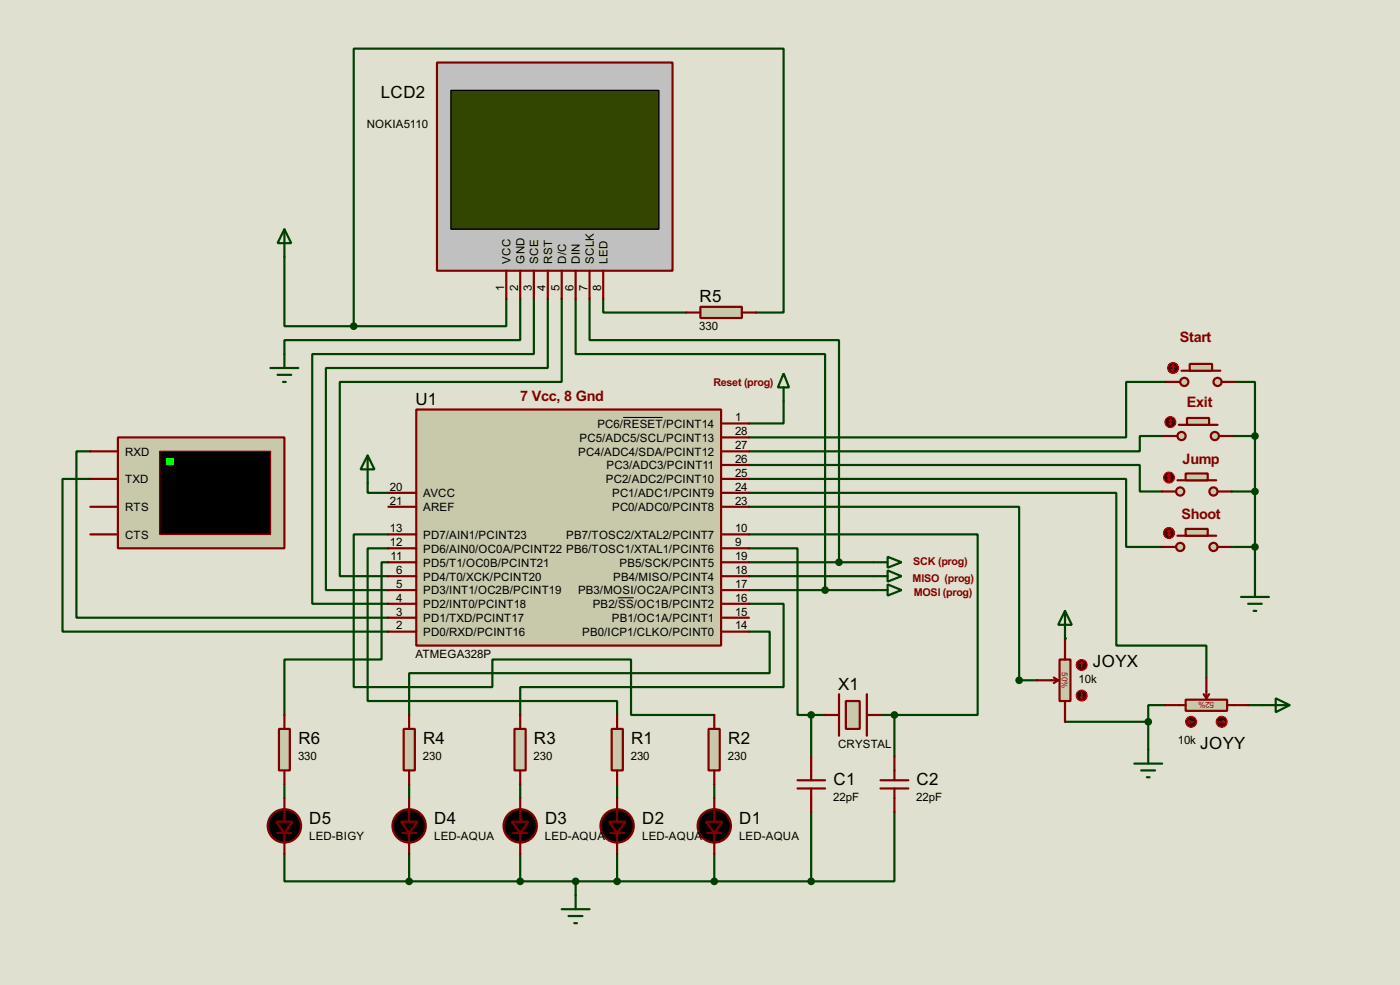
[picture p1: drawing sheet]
<svg xmlns="http://www.w3.org/2000/svg" width="256mm" height="180mm" viewBox="0 0 256 180" stroke-linecap="round" stroke-linejoin="round" font-family="sans-serif">
<path d="M0 0h256.5v180.3h-256.5z" fill="#e0e0d0"/>
<g fill="none" stroke="#004000" stroke-width=".4">
<path d="M143.6 73.5v4h-6.4M213.2 79.8h-4.4v2.8h-71.6M213.7 69.9h-7.4v10.2h-69.1M225.9 79.8h4M226.4 69.9h3.5v9.9M229.9 79.8v26.9M16.6 82.6h-2.6v30.5h57.2M16.6 87.7h-5.1v27.9h59.7M67.4 88.4v1.8h3.8M137.2 85.1h71.6v4.9h4.1M137.2 87.7h69.1v12.4h6.6M225.6 90h4.3"/>
<path d="M137.2 110.5h6.4v15.3h-48.3v5.1M137.2 115.6h3.8v7.6h-66v7.7M137.2 105.5h22.9M225.6 100.1h4.3"/>
</g>
<circle cx="195.1" cy="116.9" r=".2" fill="#004000"/>
<g fill="none" stroke="#004000" stroke-width=".4">
<path d="M52.1 47v12.7h12.7M92.8 54.7v5h-28M95.3 54.7v7.6h-43.2v2.5M97.8 54.7v10.1h-40.6v45.7h14M100.4 54.7v12.7h-40.7v40.6h11.5M102.9 54.7v15.2h-40.6v35.6h8.9M105.5 54.7v10.1h45.7v43.2M108 54.7v7.6h45.7v40.6M110.5 54.7v2.5h15.3M138.5 57.2h5.1v-48.3h-78.8v50.8M71.2 97.8h-6.4v28h25.4v-5.1h25.4v10.2h15.3M137.2 90.2h67.3v28h16.5v5.8"/>
<path d="M137.2 92.8h49.5v31.7h3.3M137.2 97.8h41.9v33.1h-15.2M71.2 100.4h-3.8v27.9h45.7v2.6M71.2 102.9h-1.3v17.8h-17.8v10.2M137.2 100.4h8.9v30.5h2.5M137.2 108h22.9M137.2 102.9h22.9M148.6 130.9h2.6M148.6 130.9v7.6M161.3 130.9h2.6M163.9 130.9v7.6M195.1 132.1h15.3"/>
<path d="M210.4 132.1v5.1M213.4 129.1h-3v3M228.7 129.1h2.5M52.1 156.3v5h22.9M52.1 143.6v2.5M75 143.6v2.5M75 156.3v5M95.3 143.6v2.5M95.3 156.3v5M113.1 143.6v2.5M113.1 156.3v5M130.9 143.6v2.5"/>
<path d="M130.9 156.3v5M148.6 148.6v12.7M163.9 148.6v12.7h-15.3M75 161.3h73.6M105.5 161.3v2.6"/>
</g>
<path d="M76.3 75h55.8v43.2h-55.8z" fill="#c8c8aa" stroke="#800000" stroke-width=".4"/>
<g fill="none" stroke="#800000" stroke-width=".4">
<path d="M132.1 77.5h5.1M71.2 97.8h5.1M71.2 90.2h5.1M71.2 92.8h5.1M132.1 97.8h5.1M132.1 80.1h5.1M132.1 82.6h5.1M132.1 85.1h5.1M132.1 87.7h5.1M132.1 90.2h5.1M132.1 92.8h5.1M71.2 115.6h5.1"/>
<path d="M71.2 113.1h5.1M71.2 108h5.1M71.2 110.5h5.1M71.2 100.4h5.1M71.2 102.9h5.1M71.2 105.5h5.1M132.1 115.6h5.1M132.1 113.1h5.1M132.1 108h5.1M132.1 110.5h5.1M132.1 100.4h5.1M132.1 102.9h5.1"/>
<path d="M132.1 105.5h5.1"/>
</g>
<path d="M114.2 76.4h7.2M113.2 109.4h2.9" fill="none" stroke="#000" stroke-width=".18"/>
<path d="M143.6 68.4l1 2.5h-2.1zM143.6 70.9v2.6M67.4 83.4l1.2 2.5h-2.5zM67.4 83.4v5M160.1 105.5h2.5M160.1 102.9h2.5M160.1 108h2.5M162.6 104.4l2.6 1.1-2.6 1zM162.6 101.9l2.6 1-2.6 1zM162.6 107l2.6 1-2.6 1z" fill="none" stroke="#004000" stroke-width=".4"/>
<g fill="#c8c8aa" stroke="#800000" stroke-width=".4">
<circle cx="216.4" cy="79.8" r=".75"/>
<circle cx="222.5" cy="79.8" r=".75"/>
</g>
<path d="M216 77.8h7.1" fill="none" stroke="#800000" stroke-width=".4"/>
<path d="M217.5 76.5h4v1.3h-4z" fill="#c8c8aa" stroke="#800000" stroke-width=".4"/>
<path d="M213.2 79.8h2.5M223.3 79.8h2.6" fill="none" stroke="#800000" stroke-width=".4"/>
<circle cx="214.4" cy="77.3" r="1" fill="#400000" stroke="#f00" stroke-width=".2"/>
<path d="M214.2 77.5l.2 .3M214.4 76.8v1M214.4 76.8l.3 .2M214.4 76.8l-.2 .2M214.7 77.5l-.3 .3" fill="none" stroke="#f00" stroke-width=".2"/>
<g fill="#c8c8aa" stroke="#800000" stroke-width=".4">
<circle cx="216.2" cy="90" r=".75"/>
<circle cx="222.3" cy="90" r=".75"/>
</g>
<path d="M215.7 87.9h7.1" fill="none" stroke="#800000" stroke-width=".4"/>
<path d="M217.2 86.7h4.1v1.2h-4.1z" fill="#c8c8aa" stroke="#800000" stroke-width=".4"/>
<path d="M212.9 90h2.5M223.1 90h2.5" fill="none" stroke="#800000" stroke-width=".4"/>
<circle cx="214.1" cy="87.4" r="1" fill="#400000" stroke="#f00" stroke-width=".2"/>
<path d="M213.9 87.7l.3 .2M214.2 86.9v1M214.2 86.9l.2 .3M214.2 86.9l-.3 .3M214.4 87.7l-.2 .2" fill="none" stroke="#f00" stroke-width=".2"/>
<path d="M227.4 109.3h5.1M228.7 110.5h2.5M229.7 111.8h.5M229.9 106.7v2.6" fill="none" stroke="#004000" stroke-width=".4"/>
<g fill="#c8c8aa" stroke="#800000" stroke-width=".4">
<circle cx="216.9" cy="69.9" r=".75"/>
<circle cx="223" cy="69.9" r=".75"/>
</g>
<path d="M216.5 67.9h7.1" fill="none" stroke="#800000" stroke-width=".4"/>
<path d="M218 66.6h4.1v1.3h-4.1z" fill="#c8c8aa" stroke="#800000" stroke-width=".4"/>
<path d="M213.7 69.9h2.5M223.8 69.9h2.6" fill="none" stroke="#800000" stroke-width=".4"/>
<circle cx="214.9" cy="67.4" r="1" fill="#400000" stroke="#f00" stroke-width=".2"/>
<path d="M214.7 67.6l.2 .3M214.9 66.9v1M214.9 66.9l.3 .2M214.9 66.9l-.2 .2M215.2 67.6l-.3 .3" fill="none" stroke="#f00" stroke-width=".2"/>
<circle cx="229.9" cy="79.8" r=".5" fill="#004000" stroke="#004000" stroke-width=".4"/>
<g fill="#c8c8aa" stroke="#800000" stroke-width=".4">
<circle cx="216.2" cy="100.1" r=".75"/>
<circle cx="222.3" cy="100.1" r=".75"/>
</g>
<path d="M215.7 98.1h7.1" fill="none" stroke="#800000" stroke-width=".4"/>
<path d="M217.2 96.8h4.1v1.3h-4.1z" fill="#c8c8aa" stroke="#800000" stroke-width=".4"/>
<path d="M212.9 100.1h2.5M223.1 100.1h2.5" fill="none" stroke="#800000" stroke-width=".4"/>
<circle cx="214.1" cy="97.6" r="1" fill="#400000" stroke="#f00" stroke-width=".2"/>
<path d="M213.9 97.8l.3 .3M214.2 97.1v1M214.2 97.1l.2 .2M214.2 97.1l-.3 .2M214.4 97.8l-.2 .3" fill="none" stroke="#f00" stroke-width=".2"/>
<g fill="#004000" stroke="#004000" stroke-width=".4">
<circle cx="229.9" cy="90" r=".5"/>
<circle cx="229.9" cy="100.1" r=".5"/>
</g>
<path d="M112.1 133.4h2v7.6h-2z" fill="#c8c8aa" stroke="#800000" stroke-width=".4"/>
<path d="M113.1 130.9v2.5M113.1 141v2.6" fill="none" stroke="#800000" stroke-width=".4"/>
<path d="M21.6 80.1h30.5v20.3h-30.5z" fill="#c8c8aa" stroke="#800000" stroke-width=".4"/>
<path d="M29.3 82.6h20.3v15.2h-20.3z" fill="#000" stroke="#800000" stroke-width=".25"/>
<path d="M30.5 83.9h1.3v1.2h-1.3z" fill="#0f0"/>
<path d="M16.6 82.6h5M16.6 92.8h5M16.6 87.7h5M16.6 97.8h5" fill="none" stroke="#800000" stroke-width=".4"/>
<path d="M129.8 133.4h2.1v7.6h-2.1z" fill="#c8c8aa" stroke="#800000" stroke-width=".4"/>
<path d="M130.9 130.9v2.5M130.9 141v2.6" fill="none" stroke="#800000" stroke-width=".4"/>
<path d="M94.3 133.4h2v7.6h-2z" fill="#c8c8aa" stroke="#800000" stroke-width=".4"/>
<path d="M95.3 130.9v2.5M95.3 141v2.6" fill="none" stroke="#800000" stroke-width=".4"/>
<path d="M74 133.4h2v7.6h-2z" fill="#c8c8aa" stroke="#800000" stroke-width=".4"/>
<path d="M75 130.9v2.5M75 141v2.6" fill="none" stroke="#800000" stroke-width=".4"/>
<path d="M102.9 166.4h5.1M104.2 167.7h2.5M105.2 169h.5M105.5 163.9v2.5" fill="none" stroke="#004000" stroke-width=".4"/>
<path d="M194.1 120.7h2v7.6h-2z" fill="#c8c8aa" stroke="#800000" stroke-width=".4"/>
<path d="M195.1 116.9v3.8M190 124.5h3.9M193.1 124l.8 .5M193.9 124.5l-.8 .5M195.1 128.3v3.8" fill="none" stroke="#800000" stroke-width=".4"/>
<circle cx="198.1" cy="121.7" r="1" fill="#400000" stroke="#f00" stroke-width=".2"/>
<path d="M198.2 121.2l.2 .3M198.2 121.2l-.3 .3M198.2 121.2v1" fill="none" stroke="#f00" stroke-width=".2"/>
<circle cx="198.1" cy="127.3" r="1" fill="#400000" stroke="#f00" stroke-width=".2"/>
<path d="M197.9 127.6l.3 .2M198.2 126.8v1M198.4 127.6l-.2 .2" fill="none" stroke="#f00" stroke-width=".2"/>
<path d="M195.1 111.8l1.3 2.6h-2.5zM195.1 111.8v5.1M207.8 139.8h5.1M210.4 137.2v2.6M209.1 141h2.5M210.1 142.3h.5" fill="none" stroke="#004000" stroke-width=".4"/>
<path d="M217.2 128.1h7.6v2h-7.6z" fill="#c8c8aa" stroke="#800000" stroke-width=".4"/>
<path d="M213.4 129.1h3.8M220.5 127.1l.5 .7M221 124v3.8M221.5 127.1l-.5 .7M224.8 129.1h3.9" fill="none" stroke="#800000" stroke-width=".4"/>
<circle cx="223.8" cy="132.1" r="1" fill="#400000" stroke="#f00" stroke-width=".2"/>
<path d="M223.3 132.1h1M224.1 131.9l.2 .2M224.3 132.1l-.2 .3" fill="none" stroke="#f00" stroke-width=".2"/>
<circle cx="218.2" cy="132.1" r="1" fill="#400000" stroke="#f00" stroke-width=".2"/>
<path d="M217.7 132.1l.3 .3M217.7 132.1h1M218 131.9l-.3 .2" fill="none" stroke="#f00" stroke-width=".2"/>
<path d="M231.2 129.1h5.1M233.7 127.8l2.6 1.3-2.6 1.3z" fill="none" stroke="#004000" stroke-width=".4"/>
<g fill="#004000" stroke="#004000" stroke-width=".4">
<circle cx="210.3" cy="132.1" r=".5"/>
<circle cx="105.4" cy="161.3" r=".5"/>
<circle cx="95.3" cy="161.3" r=".5"/>
<circle cx="113" cy="161.3" r=".5"/>
<circle cx="130.8" cy="161.3" r=".5"/>
<circle cx="186.7" cy="124.5" r=".5"/>
</g>
<g fill="#000" stroke="#800000" stroke-width=".4">
<path d="M73.5 150.4h3l-1.5 2.1zM93.8 150.4h3l-1.5 2.1zM111.6 150.4h3l-1.5 2.1zM129.3 150.4h3.1l-1.5 2.1z"/>
<circle cx="74.9" cy="151.2" r="3.1"/>
<circle cx="95.3" cy="151.2" r="3.1"/>
<circle cx="113" cy="151.2" r="3.1"/>
<circle cx="130.8" cy="151.2" r="3.1"/>
</g>
<path d="M73.7 152.5h2.6M75 146.1v4.3M75 152.5v3.8M94 152.5h2.6M95.3 146.1v4.3M95.3 152.5v3.8M111.8 152.5h2.6M113.1 146.1v4.3M113.1 152.5v3.8M129.6 152.5h2.5M130.9 146.1v4.3M130.9 152.5v3.8" fill="none" stroke="#800000" stroke-width=".4"/>
<path d="M80.1 11.5h43.1v38.1h-43.1z" fill="#c0c0c0" stroke="#800000" stroke-width=".4"/>
<path d="M82.6 16.6h38.1v25.4h-38.1z" fill="#324600" stroke="#000" stroke-width=".25"/>
<path d="M92.8 49.6v5.1M95.3 49.6v5.1M97.8 49.6v5.1M100.4 49.6v5.1M102.9 49.6v5.1M105.5 49.6v5.1M108 49.6v5.1M110.5 49.6v5.1" fill="none" stroke="#800000" stroke-width=".4"/>
<path d="M52.1 42l1.3 2.5h-2.5zM52.1 42v5M49.6 67.4h5.1M50.9 68.6h2.5M51.9 69.9h.5M52.1 64.8v2.6" fill="none" stroke="#004000" stroke-width=".4"/>
<g fill="#004000" stroke="#004000" stroke-width=".4">
<circle cx="151.1" cy="108" r=".5"/>
<circle cx="153.7" cy="102.9" r=".5"/>
</g>
<path d="M128.3 56.2h7.6v2h-7.6z" fill="#c8c8aa" stroke="#800000" stroke-width=".4"/>
<path d="M125.8 57.2h2.5M135.9 57.2h2.6M153.7 127.1v7.6M158.8 127.1v7.6" fill="none" stroke="#800000" stroke-width=".4"/>
<circle cx="64.8" cy="59.7" r=".5" fill="#004000" stroke="#004000" stroke-width=".4"/>
<path d="M155 128.3h2.5v5.1h-2.5z" fill="#c8c8aa" stroke="#800000" stroke-width=".4"/>
<g fill="none" stroke="#800000" stroke-width=".4">
<path d="M148.6 138.5v4.3M151.2 130.9h2.5M158.8 130.9h2.5M163.9 138.5v4.3M50.9 152.5h2.5M52.1 146.1v4.3M52.1 152.5v3.8M146.1 144.3h5.1M146.1 142.8h5.1M148.6 144.3v4.3M161.3 144.3h5.1M161.3 142.8h5.1"/>
<path d="M163.9 144.3v4.3"/>
</g>
<g fill="#004000" stroke="#004000" stroke-width=".4">
<circle cx="148.6" cy="130.9" r=".5"/>
<circle cx="163.8" cy="130.9" r=".5"/>
<circle cx="148.6" cy="161.3" r=".5"/>
<circle cx="74.9" cy="161.3" r=".5"/>
</g>
<g fill="#000" stroke="#800000" stroke-width=".4">
<path d="M50.6 150.4h3l-1.5 2.1z"/>
<circle cx="52.1" cy="151.2" r="3.1"/>
</g>
<path d="M51.1 133.4h2v7.6h-2z" fill="#c8c8aa" stroke="#800000" stroke-width=".4"/>
<path d="M52.1 130.9v2.5M52.1 141v2.6" fill="none" stroke="#800000" stroke-width=".4"/>
<g font-size="3.5">
<text x="69.8" y="18">LCD2</text>
<text x="128.2" y="55.4">R5</text>
<text x="76.1" y="74.1">U1</text>
<text x="200.2" y="122.1">JOYX</text>
<text x="153.6" y="126.3">X1</text>
<text x="54.7" y="136.1">R6</text>
<text x="77.5" y="136.1">R4</text>
<text x="97.8" y="136.1">R3</text>
<text x="115.6" y="136.1">R1</text>
<text x="133.4" y="136.1">R2</text>
<text x="219.9" y="137">JOYY</text>
<text x="152.7" y="143.7">C1</text>
<text x="167.9" y="143.7">C2</text>
<text x="56.7" y="150.8">D5</text>
<text x="79.6" y="150.8">D4</text>
<text x="99.9" y="150.8">D3</text>
<text x="117.7" y="150.8">D2</text>
<text x="135.4" y="150.8">D1</text>
</g>
<g font-size="3" fill="#800000">
<text x="216.1" y="62.5">Start</text>
<text x="95.3" y="73.4">7 Vcc, 8 Gnd</text>
<text x="217.4" y="74.4">Exit</text>
<text x="216.6" y="84.9">Jump</text>
<text x="216.4" y="95">Shoot</text>
</g>
<g font-size="2.4">
<text x="67.2" y="23.4">NOKIA5110</text>
<text x="92.4" y="53.3" transform="rotate(-90 92.4 53.3)">1</text>
<text x="93.5" y="48.3" transform="rotate(-90 93.5 48.3)">VCC</text>
<text x="94.9" y="53.3" transform="rotate(-90 94.9 53.3)">2</text>
<text x="96.1" y="48.3" transform="rotate(-90 96.1 48.3)">GND</text>
<text x="97.4" y="53.3" transform="rotate(-90 97.4 53.3)">3</text>
<text x="98.6" y="48.3" transform="rotate(-90 98.6 48.3)">SCE</text>
<text x="100" y="53.3" transform="rotate(-90 100 53.3)">4</text>
<text x="101.2" y="48.3" transform="rotate(-90 101.2 48.3)">RST</text>
<text x="102.5" y="53.3" transform="rotate(-90 102.5 53.3)">5</text>
<text x="103.7" y="48.3" transform="rotate(-90 103.7 48.3)">D/C</text>
<text x="105.1" y="53.3" transform="rotate(-90 105.1 53.3)">6</text>
<text x="106.3" y="48.3" transform="rotate(-90 106.3 48.3)">DIN</text>
<text x="107.6" y="53.3" transform="rotate(-90 107.6 53.3)">7</text>
<text x="108.8" y="48.3" transform="rotate(-90 108.8 48.3)">SCLK</text>
<text x="110.1" y="53.3" transform="rotate(-90 110.1 53.3)">8</text>
<text x="111.3" y="48.3" transform="rotate(-90 111.3 48.3)">LED</text>
<text x="128.1" y="60.4">330</text>
<text x="134.7" y="77.1">1</text>
<text x="22.9" y="83.4">RXD</text>
<text x="105.9" y="83.4">PC4/ADC4/SDA/PCINT12</text>
<text x="106.2" y="80.8">PC5/ADC5/SCL/PCINT13</text>
<text x="109.4" y="78.3">PC6/RESET/PCINT14</text>
<text x="134.7" y="79.7">28</text>
<text x="134.7" y="82.2">27</text>
<text x="22.9" y="88.5">TXD</text>
<text x="71.4" y="89.8">20</text>
<text x="111" y="88.5">PC2/ADC2/PCINT10</text>
<text x="111.1" y="85.9">PC3/ADC3/PCINT11</text>
<text x="134.7" y="84.7">26</text>
<text x="134.7" y="87.3">25</text>
<text x="134.7" y="89.8">24</text>
<text x="22.9" y="93.6">RTS</text>
<text x="71.4" y="92.4">21</text>
<text x="77.5" y="91">AVCC</text>
<text x="77.5" y="93.6">AREF</text>
<text x="112.1" y="91">PC1/ADC1/PCINT9</text>
<text x="112.1" y="93.6">PC0/ADC0/PCINT8</text>
<text x="134.7" y="92.4">23</text>
<text x="22.9" y="98.6">CTS</text>
<text x="71.4" y="100">12</text>
<text x="71.4" y="97.4">13</text>
<text x="77.5" y="101.2">PD6/AIN0/OC0A/PCINT22 PB6/TOSC1/XTAL1/PCINT6</text>
<text x="77.5" y="98.6">PD7/AIN1/PCINT23</text>
<text x="103.7" y="98.6">PB7/TOSC2/XTAL2/PCINT7</text>
<text x="134.7" y="97.4">10</text>
<text x="134.7" y="100">9</text>
<text x="71.6" y="102.5">11</text>
<text x="72.6" y="105.1">6</text>
<text x="72.6" y="107.6">5</text>
<text x="77.5" y="103.7">PD5/T1/OC0B/PCINT21</text>
<text x="77.5" y="106.3">PD4/T0/XCK/PCINT20</text>
<text x="112.3" y="106.3">PB4/MISO/PCINT4</text>
<text x="113.5" y="103.7">PB5/SCK/PCINT5</text>
<text x="134.7" y="107.6">17</text>
<text x="134.7" y="105.1">18</text>
<text x="134.7" y="102.5">19</text>
<text x="72.6" y="110.1">4</text>
<text x="72.6" y="112.7">3</text>
<text x="77.5" y="108.8">PD3/INT1/OC2B/PCINT19</text>
<text x="77.5" y="111.3">PD2/INT0/PCINT18</text>
<text x="77.5" y="113.9">PD1/TXD/PCINT17</text>
<text x="105.9" y="108.8">PB3/MOSI/OC2A/PCINT3</text>
<text x="108.6" y="111.3">PB2/SS/OC1B/PCINT2</text>
<text x="112.1" y="113.9">PB1/OC1A/PCINT1</text>
<text x="134.7" y="112.7">15</text>
<text x="134.7" y="110.1">16</text>
<text x="72.6" y="115.2">2</text>
<text x="77.5" y="116.4">PD0/RXD/PCINT16</text>
<text x="106.6" y="116.4">PB0/ICP1/CLKO/PCINT0</text>
<text x="134.7" y="115.2">14</text>
<text x="76.1" y="120.4">ATMEGA328P</text>
<text x="197.6" y="125">10k</text>
<text x="153.5" y="136.9">CRYSTAL</text>
<text x="215.8" y="136.1">10k</text>
<text x="54.6" y="139">330</text>
<text x="77.5" y="139">230</text>
<text x="97.8" y="139">230</text>
<text x="115.6" y="139">230</text>
<text x="133.4" y="139">230</text>
<text x="152.7" y="146.6">22pF</text>
<text x="167.9" y="146.6">22pF</text>
<text x="56.6" y="153.7">LED-BIGY</text>
<text x="79.5" y="153.7">LED-AQUA</text>
<text x="99.8" y="153.7">LED-AQUA</text>
<text x="117.6" y="153.7">LED-AQUA</text>
<text x="135.4" y="153.7">LED-AQUA</text>
</g>
<g font-size="2.2" fill="#800000">
<text x="130.7" y="70.7">Reset (prog)</text>
<text x="167.2" y="106.5">MISO (prog)</text>
<text x="167.3" y="103.4">SCK (prog)</text>
<text x="167.4" y="109">MOSI (prog)</text>
</g>
<g font-size="1.7" fill="#c00000">
<text x="194.5" y="123.1" transform="rotate(90 194.5 123.1)">50%</text>
<text x="222.5" y="128.5" transform="rotate(-180 222.5 128.5)">52%</text>
</g>
</svg>
